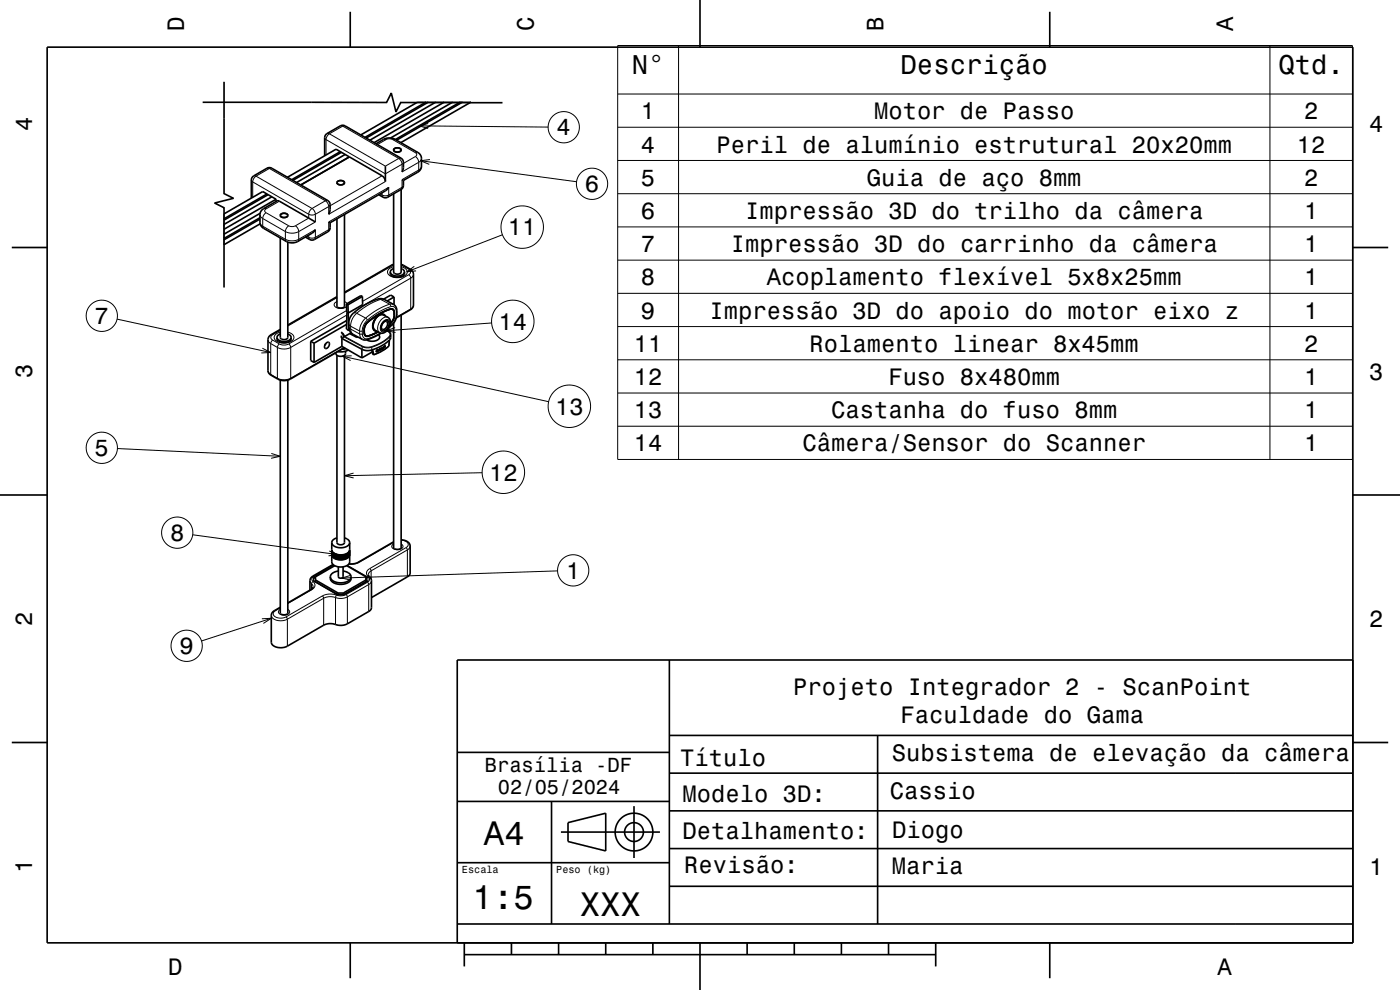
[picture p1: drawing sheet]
<svg xmlns="http://www.w3.org/2000/svg" width="297mm" height="210mm" viewBox="0 0 297 210" stroke-linecap="round" stroke-linejoin="round" font-family="sans-serif">
<g fill="none" stroke="#000" stroke-width=".35">
<path d="M10 10h277v190h-277zM47.5 17.3v23.8l2 1-4 1 2 1v16.9M74.3 2.5v7.5M148.5 0v10M222.7 2.5v7.5M43 21.7h39l1-2 1 4 1-2 21.6 .1M68.9 33v-3.8l.1-.5 .4-.4 2.8-1.6 .5-.1 .5 .1 12.1 7.1a1.93 1.93 0 0 1 .3 1.7l-.3 1M71.5 38.8a.92 .92 0 0 0 1.6 0M71.5 38.8a.92 .92 0 0 1 1.6 0M71.5 38.8a.91 .91 0 0 1 1.6 0M72.2 32.2l-10.3 5.9M72.4 32.3l-10.3 6"/>
<path d="M73.2 32.8l-10.3 5.9M74.1 33.3l-10.3 5.9M79.8 30.5l1.9-1.1 1.5-.1 5.4 3 .5 .5 .3 .7v1.9l-.2 .6-.5 .5-3.1 1.8M81.8 35.2v3.3l-.2-.7-.5-.5-9.8-5.6-10.3 5.9M82.5 39.7l-.7 .8-11.8 6.8M83.5 31.8a.92 .92 0 0 0 1.6 0M83.5 31.8a.92 .92 0 0 1 1.6 0M83.5 31.8a.91 .91 0 0 1 1.6 0M85.3 38.1l.3 .2M85.6 38.3v1.1l-.3 .6-3.3 1.9a1.93 1.93 0 0 1-1.7-.6M88.6 21.7l-12.1 6.9M90.4 21.7l-13 7.4"/>
<path d="M90.9 21.7l-13.2 7.6M92.5 21.7l-14 8M94.3 21.7l-14.9 8.6M96.1 21.7l-13.2 7.6M97.6 21.7l-13.7 7.9M98.1 21.7l-14 8M99.9 21.7l-14.9 8.6M2.5 52.5h7.5M53.3 42v-3.8l.2-.5 .3-.4 2.8-1.6 .6-.2 .4 .2 12.2 7a1.91 1.91 0 0 1 .2 1.8l-.3 1M55.1 46.2l-7.6 4.4M55.1 46.5l-7.6 4.4M55.2 45.3l-7.7 4.4"/>
<path d="M55.2 47.5l-7.7 4.4M56.6 41.2l-9.1 5.2M56.9 41.3l-9.4 5.4M57.7 41.7l-10.2 5.9M58.6 42.3l-2.9-1.7-8.2 4.8M58.6 42.3v.4M58.6 42.3l-11.1 6.4M59.5 50.5v21.1a.92 .92 0 0 0 1.6 0v-20.2M59.6 45.5a.93 .93 0 0 1 1.5 .2 .88 .88 0 0 1-.9 .5 .88 .88 0 0 1-.7-.6zM66.9 47.1l-7.8-4.5h-.3l-3 1.8-.4 .4-.2 .5v2l.3 .8 5.7 3.3 1 .1 .9-.2 3.2-1.9 .6-.7M69.7 47.1l.3 .2M70 47.3v1.1l-.3 .6-3.3 1.9a1.93 1.93 0 0 1-1.6-.6"/>
<path d="M73.1 45.5v19.6l-.8 .2-.8-.2v-18.7M82.8 57.7a1.8 1.8 0 0 0 2.7 .5l.3-.5M82.8 57.7v.5l.2 .2 1.2 .4 1.4-.3 .2-.3v-.5M83.5 57l-.5 .3-.2 .4M83.5 56.1l-10.4 5.9M85.1 57l.5 .3 .2 .4M85.1 40.2v17.5a.92 .92 0 0 1-1.6 0v-16.6M85.1 56.1l2.1 1.1 .5 .7v6.9l-.5 .8-3.1 1.8M287 52.5h7.5M58.8 71.6v.5l.2 .3 1.3 .3 .8-.1 .5-.3 .2-.2v-.5M58.8 71.6a1.79 1.79 0 0 0 2.7 .5l.3-.5M59.5 69.9l-2.1 1.2-.5 .7-.1 6.9 .5 .8 2.2 1.1 1.1 .1 .9-.2 11.6-6.7"/>
<path d="M59.5 70.8l-.6 .4-.1 .4M61.1 70.8l.5 .4 .2 .4M65.9 72.4v4.1l.7 .4M65.9 72.4l.7 .4M66.6 72.8v4.1M69.1 72.8l-.2 .5M69.3 72.7l.1-.1a.45 .45 0 0 1 .5 .3 .45 .45 0 0 1-.1 .5l-.2 .2a.42 .42 0 0 1-.5 .3 .42 .42 0 0 1-.2-.6zM71.5 75.4v39.7a.92 .92 0 0 0 1.6 0v-39.7M71.5 62.9l-10.4 6.1M72.4 70.4l.4 .5 .2 .6 1.5-.9M72.4 70.6a.64 .64 0 0 1 .3 1.1l-.3-.5M72.5 73.5l4.3 2.4"/>
<path d="M72.5 73.5l-5.9 3.4M72.5 71.8v1.7M73.3 74.5a1.06 1.06 0 0 1-.6 1.1 1.06 1.06 0 0 1-1.2-.2l-.2-.6M73.3 73.9l-.7 .2M73.5 64.5l.3 .2M73.5 68.8l-6.9 4M73.6 68l-7.7 4.4M73.6 66.3l-.1 3.5 .5 .4M73.8 64.7l.2 5.5M73.9 74.2l-1 .4h-1.2M74.2 70.1l-.2 .1M74.5 70.6l-.3 .2 1.5 .8 .2-.1"/>
<path d="M75 71l-.2 .1M76.8 74.1v1.8M76.9 64.7v.3M76.9 62.9v1.7l-3 1.8-.3-.2-.1-1.7M76.9 62.9l-.3-.2-3.1 1.8M76.9 62.9l-3.1 1.8M77.3 70.6a.63 .63 0 0 0 .8 .7M78 68.3a2.38 2.38 0 0 0-.7 2.3M78 68.3l-.7 1.1v1.2M78.1 71.3l2.1-.9zM78.9 74.2l.2 .9M79 74.6l-2.2 1.3"/>
<path d="M79 74.2l.3 1M79.1 75.1h.1M79.1 75.1l.2 .2M79.3 75.3h.1M79.3 75.2v.1M79.8 74.5h.1M79.8 74.5l.2 .1M79.9 74.4h.1M79.9 74.4l.1 .2M80 74.4v.2M80 74.4h.2v.2M80 74.3l-.1 .1"/>
<path d="M80 67.2a1.18 1.18 0 0 1 1.3-.4l1.1 .6 .3 .4 .1 .8-.3 1-.6 .8-.7 .3-.5-.1-1.1-.5a2 2 0 0 1 .4-2.9zM80 74.2l-.2 .3M80 74.2v.2M80 74.6h.1M80.2 74.1l-.2 .1M80.2 74.6h-.2M80.2 74.1v.1M80.2 74.6h-.1M80.2 74.1h.1M80.2 74.2l-.2 .2h.2M80.2 74.6h.1M80.2 74.2h.1"/>
<path d="M80.2 74.2v.2M80.2 74.4h.1M80.2 74.2l-.2 .2M80.2 74.4h-.2M80.3 71a.69 .69 0 0 1 .2 .8 .69 .69 0 0 1-.7 .4 2.48 2.48 0 0 1-2-.1M80.5 74.4h-.1M80.5 74.4h.1M80.5 74.2h.1M80.5 74.1h.1M80.5 74.2l.1 .1M80.5 74.2v.2M80.5 74v.1"/>
<path d="M80.5 74.1l.2-.2-.1 .2M80.5 74.1v-.1v.4M80.6 74.1l.1 .2M80.7 74.3h.1M80.7 73.9l-.1 .2M80.7 74.3h-.1M80.7 73.9h.1M80.8 73.9h.1M80.8 74.2h.1M80.8 73.9h-.1M80.8 74.2l-.2 .1M80.8 74v.2"/>
<path d="M80.8 73.8h.1M80.8 73.8v.1M80.8 73.9v.3M80.8 74.1v.1M80.8 74.1h.1M80.8 74v.1M80.8 74h.1M80.9 70.7l-1.8 .9-1.6 .5-.6-.1-1.9-1M80.9 74v.1M80.9 74h.1M80.9 74.2h.1M80.9 74.2h-.1"/>
<path d="M80.9 73.9v.1M80.9 73.9h.1M81 74l-.1 .2M81 74h.1M81 73.9l-.1 .1M81 73.9l-.2 .1M81 73.9h.1M81 73.9l.1 .1M81.1 73.9v.1M81.1 74h.1M81.1 74h-.1M81.1 73.8l-.1 .1"/>
<path d="M81.1 73.8h.1M81.1 73.8v.1M81.2 73.8h-.1M81.2 73.8h.1M81.2 73.8l-.1 .2M81.2 73.7v.1M81.2 73.7l-.2 .3M81.3 73.7v.2M81.3 68.4a.54 .54 0 0 1 .8-.2 .54 .54 0 0 1 .1 .9 .77 .77 0 0 1-1.2 .6l-.1-.7zM81.3 73.8v.1M81.3 73.8h.1M81.3 73.9h.1"/>
<path d="M81.3 73.6v.1M81.3 73.7h.1M81.4 68.4a.65 .65 0 0 1 .8-.4 .65 .65 0 0 1 .3 1 1.24 1.24 0 0 1-1.4 1.1 1.29 1.29 0 0 1 .3-1.7zM81.4 73.7l-.1 .1M81.4 73.7h.1M81.4 73.6v.1M81.4 73.7l.1 .1M81.4 73.6h.1M81.4 73.8h.1M81.4 73.6l-.1 .1M81.5 73.6h.1M81.5 73.6v.2"/>
<path d="M81.5 73.4v.4zM81.5 73.7v.1M81.6 73.4l-.1 .3M81.6 66.9l-.5-.2-.6 .1-.5 .4-.5 .8-.3 .8v.6l.2 .6 .4 .2M81.6 73.4h.1M81.6 73.7h.1M81.7 73.4h-.1M81.7 73.4l-.1 .3M81.7 73.3l-.1 .1M81.7 73.3h.1M81.7 73.3v.1M81.8 67l-.2-.1a.96 .96 0 0 0-1.5 .1 2.2 2.2 0 0 0-.6 3.2l.5 .1"/>
<path d="M82.1 70.1l.7 .6 .1 .9a4.9 4.9 0 0 1-2.6 2.1 4 4 0 0 1-3.5 .4l-4.1-2.2-.3-.5M82.5 73.4l-1.4 1-1.8 .9M82.5 73.4h.1M82.6 69.5l.9-.9 .5-1 .2-.9-.1-1.4-.5-.6-2-1.1-.6-.2h-.7l-1.4 .5-1.7 .9-1.8 1.2-.9 .9-.5 1.2v1.4l.3 .8 .7 .7M82.6 72.1l-.1 1.3M82.8 65.6l-2.3 1-2.5 1.7M82.8 65.6a.63 .63 0 0 1 .8 .7v.6M82.8 65.6l-2.5 1-2.3 1.7M82.8 65.6a.64 .64 0 0 1 .8 .7v.6M82.9 68.5l-.1 .1M83.6 63l-.7-.4-1.5 .9M83.6 63v1.6"/>
<path d="M83.6 63l-1.5 .8M83.6 66.9l-.2 .9-.5 .7M83.6 66.9a2.26 2.26 0 0 1-.7 1.6M85.1 66.8v49.4l-.7 .3-.9-.3v-47.6M59.5 80.6v49.5l.7 .3 .9-.3v-49.5M0 105h10M70.4 117.7v1.5a2.17 2.17 0 0 0 3 .8l.5-.3 .3-.4v-1.6M70.4 115.1a2.17 2.17 0 0 0 3 .9l.5-.4 .3-.5M70.4 116.7a1.67 1.67 0 0 0 2.1 1.2 1.44 1.44 0 0 0 1.7-1.2M70.4 116.7a2.17 2.17 0 0 0 3 .9l.5-.4 .3-.5M70.4 116.6a2.17 2.17 0 0 0 3 .9l.5-.3 .3-.6M70.4 116.9a2.17 2.17 0 0 0 3 .9l.6-.5 .2-.4"/>
<path d="M70.4 116.9a1.67 1.67 0 0 0 2.1 1.3 1.43 1.43 0 0 0 1.7-1.3M70.4 117.2a2.17 2.17 0 0 0 3 .8l.5-.3 .3-.5M70.4 117.3a2.17 2.17 0 0 0 3 .9l.5-.3 .3-.6M70.4 117.4a1.67 1.67 0 0 0 2.1 1.3 1.43 1.43 0 0 0 1.7-1.3M70.4 117.4a2.17 2.17 0 0 0 3 .9l.6-.5 .2-.4M70.4 117.7a2.17 2.17 0 0 0 3 .8l.5-.3 .3-.5M70.4 115.1v1.5M70.4 117.2v.1M70.4 116.6v.1M70.4 116.9h.1M70.4 117.1v.1M70.4 117.6v.1"/>
<path d="M70.4 117.4h.1M70.7 119.7l-4.7 2.8-.2 .6v2.1M71 120l-4.1 2.4v1M71.5 114.1a1.29 1.29 0 0 0-1.1 1M73.1 114.1a1.3 1.3 0 0 1 1.1 1M73.6 120l4.1 2.4v1M74.2 116.6v.1M74.2 117.1v.1M74.2 116.9h.1M74.2 117.4h.1M74.2 117.6v.1M74.2 115.1v1.5"/>
<path d="M74.2 117.2v.1M83.5 114.9l-7.6 4.4-.9 .3h-1M85.1 114.5l1.3 .4 .6 .7-.1 6.3-.5 .5-7.6 4.4M287 105h10M66.4 124.5l-.5 .6-4.8 2.8M66.5 123.3h.3l4.9 2.8M66.5 122.4l.4 .5M66.9 123l4.8 2.8M70.1 122.4a1.69 1.69 0 0 0 2 1.6l1-.1a1.43 1.43 0 0 0 1.4-1.5M70.1 122.4a2.27 2.27 0 0 0 3 1.2 1.56 1.56 0 0 0 1.4-1.2M71.6 126.1v.1M71.6 126.1h1.3"/>
<path d="M71.7 125.8h1.1M71.7 125.8v.3M71.8 121.1l-.3 .1a1.59 1.59 0 0 0-1.4 1.2M71.8 120.2v2.2l.4 .3 .6-.3v-2.2M72.8 121.1l.4 .1a1.44 1.44 0 0 1 1.3 1.2M72.8 125.8v.3M72.9 126.1l.1 .1M77.7 123l-4.9 2.8M78.1 123.3h-.3l-4.9 2.8M78.1 122.4l-.4 .5M78.1 121.9l.7 1.3v5.7l-.3 .6-5.2 3-1.2 .2-2.1-.4-1.2 .2-7.8 4.6a2.54 2.54 0 0 1-3.4-.7v-6.1l.5-.7 1.4-.8M142 140v56"/>
<path d="M287 140h-190v60M2.5 157.5h7.5M97.1 159.6h45M142 156h145M186.2 156v40M287 157.5h7.5M97 170h45M117 170v26M119 176.5h21M120.5 174.5l8-2v8l-8-2zM134.5 171v11M142 172h145"/>
<path d="M142 164h145M97 196h190M97 183h45M142 188h145M142 180h145M74.3 200v7.5M98.5 202.5h100M98.5 200v5M108.5 200v2.5M118.5 200v2.5M128.5 200v2.5M138.5 200v2.5"/>
<path d="M148.5 200v10M158.5 200v2.5M168.5 200v2.5M178.5 200v2.5M188.5 200v2.5M198.5 200v5M222.7 200v7.5"/>
<circle cx="134.5" cy="176.5" r="2"/>
<circle cx="134.5" cy="176.5" r="4"/>
</g>
<g fill="none" stroke="#000" stroke-width=".21">
<path d="M131 9.7h155.9v87.8h-155.9zM131 19.9h155.9M144 9.7v87.8M269.4 9.7v87.8M53.3 38.2l.3 .4M53.6 38.6v3.3M53.6 38.6l11.9 6.9M53.8 37.3l.5 .1M54.3 37.4l-.5 .5-.2 .7M54.3 37.4l11.9 6.8M56.6 35.7h.5M57.1 35.7l-2.8 1.7"/>
<path d="M57.1 35.7l11.9 6.9M57.6 35.7h-.5M68.9 29.2l.3 .4M69.2 29.6v3.3M69.2 29.6l12.6 7.3 3.5-2.1M69.4 28.3l.5 .1M69.9 28.4l-.5 .5-.2 .7M69.9 28.4l11.9 6.8 2.8-1.6M72.2 26.7l.5 .1M72.7 26.8l-2.8 1.6M72.7 26.8l11.9 6.8M73.2 26.7l-.5 .1"/>
<path d="M81.1 37.3l-11.1 6.3M81.4 29.6h.5M81.8 38.5l-12.1 7v-1.7M81.9 29.6l.7-.2 .7 .2M81.9 29.6l-1.8 1.1M83.3 29.6l4.8 2.8M83.8 29.6h-.5M84.6 33.6l.5 .6 .2 .6M85.1 33.6h-.5M85.3 39.7l-.2 .5M85.3 39.7l-2.8 1.7M85.6 39.3l-.3 .4"/>
<path d="M85.6 34.4l-.3 .4M88.1 32.4l.3 .4-.3 .4M88.1 33.2l.5 .6 .2 .6M88.1 33.2l-2.5 1.5M88.6 21.7h11.3M88.6 32.3l-.5 .1M88.8 36.1l-.2 .4M88.8 34.4l-3.5 2.1v-1.7M88.8 36.1l-3.5 2v1.6M88.8 34.4v1.7M88.9 26.7l27.4 .3M89.2 34.1l33.1 4.4"/>
<path d="M89.4 35.2l-.2 .5-.4 .4M89.4 33.6l-.2 .5-.4 .3M90.8 26.2l-1.9 .5 1.9 .5M91.2 33.8l-2 .3 1.9 .8M131 27h155.9M131 34h155.9M47.5 45.4v6.5M55.1 47.2l.2 .4 .4 .4M55.1 45.5l.2 .5 .4 .3M55.7 48l.2 .4M55.7 48l4.8 2.8M55.7 46.3v1.7"/>
<path d="M55.7 46.3l4.8 2.8M55.9 44.3h.5M56.4 44.3l-.3 .4 .3 .4M56.4 45.1l-.4 .5-.3 .7M56.4 45.1l4.8 2.8M59.3 42.7l-2.9 1.6M60.5 50.8l.2 .4M60.5 50.8l1.4 .3 1.5-.3M60.5 49.1l1.4 .4 1.5-.4M60.5 49.1v1.7M61.2 47.9l.7 .2 .8-.2M61.2 47.9l-.4 .5-.3 .7"/>
<path d="M62.7 47.9l.5 .6 .2 .6M63.4 50.8l-.2 .4M63.4 49.1v1.7M65.1 50.1l.4 .2M65.5 50.3l.2 .5M65.5 50.3l.7 .2 .7-.2M65.5 45.5l.7 .1 .7-.1M65.5 45.5v.8l-2.8 1.6M65.5 49.9v.4M66.2 44.2l-.5 .5-.2 .8M66.2 44.2l.5 .6 .2 .7M66.9 50.3l-.2 .5"/>
<path d="M66.9 50.3v-1.6l-3.5 2.1M66.9 45.5v1.6l-3.5 2M69 42.6l.5 .6 .2 .6M69 42.6l-2.8 1.6M69.5 42.5l-.5 .1M69.7 48.7l-.2 .5M69.7 43.8l-2.8 1.7M69.7 48.7l-2.8 1.6M70 43.4l-.3 .4M70 48.3l-.3 .4M80.6 41.1l.5 .3M81.1 41.4l.2 .4"/>
<path d="M81.1 41.4l.6 .1 .8-.1M81.1 40.9v.5M82.5 41.4l-.2 .4M82.5 41.4v-1.7l-12.8 7.4v1.6M83 56.3h.3M83.3 56.3l-10.2 5.9M83.5 56.6a1.16 1.16 0 0 0-1.2 1.5 2.81 2.81 0 0 0 4-.1 1.19 1.19 0 0 0-1.2-1.4M83.5 56.2l-.2 .1M85.1 56.2l.2 .1M85.3 56.3l1.4 .8M85.6 56.3h-.3M86.7 57.1a.6 .6 0 0 1 .4 .6 .6 .6 0 0 1-.4 .6"/>
<path d="M86.7 58.3l.4 .7M86.7 58.3l-9.8 5.6M87 57.1h-.3M87.1 59l-10.2 5.9M87.1 59v6.5M87.7 58.2l-.2 .4-.4 .4M87.9 56.5l-1.6 1.2 2-.2M106.6 49.8l-20.3 7.9M131 41.1h155.9M131 48.1h155.9M131 55.2h155.9M24.8 67.7l32.6 7.1"/>
<path d="M55.7 73.9l1.7 .9-2 .1M56.8 72.1l.2 .4 .4 .4M56.8 78.6l.2 .4 .4 .4M57.4 79.4l.1 .2M57.4 72.9l1.4 .8M57.4 79.4l1.4 .8M57.4 72.9v6.5M57.6 71h.3M57.9 72.1l-.5 .8M57.9 71a.6 .6 0 0 0-.5 .6 .6 .6 0 0 0 .5 .5M57.9 72.1l1.4 .9M58.8 73.7l1.4 .3 1.5-.3"/>
<path d="M58.8 73.7v6.5M59.3 73a2.2 2.2 0 0 0 1.9 0M59.3 73l-.5 .7M59.5 70.5a1.16 1.16 0 0 0-1.2 1.5 2.71 2.71 0 0 0 4-.2 1.3 1.3 0 0 0-1.2-1.3M59.5 70.1l-1.6 .9M61.2 73l.5 .7M61.7 73.7v6.5M71.5 64a.72 .72 0 0 0-.6 .8 .72 .72 0 0 0 .8 .6 1.97 1.97 0 0 0 1.8-.4M71.5 63.1l-10.4 6.1M72.6 75.6l43.8 9.6M72.7 70.7v.2M72.7 71.7v.2"/>
<path d="M73 73.7l-11.3 6.5M73 71.5l3.8 2M73.1 64l.5 .4M73.1 71.4l3.8 2M73.5 65.9l-12.3 7.1M73.6 66.8l-11.9 6.9M74 68.7l.4 .5M74 69.3l.4 .5M74.4 69.2l1.9 1M74.4 69.2v.6M74.4 69.8a1.28 1.28 0 0 0 .6 1.2M74.4 69.8l1.9 1"/>
<path d="M74.6 75.5l-2 .1 1.8 .9M75 66.4h.7M75.7 66.4l-1 1.4-.3 1.4M75.7 66.4l1.9 1.1M76.3 70.2v.6M76.3 70.8a1.26 1.26 0 0 0 .6 1.2M76.8 73.5a2.79 2.79 0 0 0 2.1 .2M76.8 73.5v.6M76.9 70.2h-.6M76.9 70.2v.6M76.9 70.8h-.6M76.9 70.8a.9 .9 0 0 0 1.1 1"/>
<path d="M76.9 73.4a2.64 2.64 0 0 0 1.9 .1M76.9 73.4l-.1 .1M77.2 70v.6M77.2 70.6a.67 .67 0 0 0 .9 .8M77.2 70h.1M77.3 69.9l.1 .7M77.3 69.9h-.1M77.4 70.6a.59 .59 0 0 0 .7 .6M77.4 70.6h-.2M77.6 67.5l.3 .4M77.6 67.5l-1 1.3-.3 1.4M77.9 67.9l-.8 1.2-.2 1.1"/>
<path d="M78 68.3a2.39 2.39 0 0 0-.8 1.7M78 68.3v.1M78 71.8l-.1 .3M78 68.4a2.09 2.09 0 0 0-.7 1.5M78.1 71.2v.2M78.8 73.5l.1 .2M78.9 73.7v.5M78.9 74.2l.2 .9 .2 .1M79 74.2l.3 1M79.3 75.2h.1M80.1 70.4l-2 .8M80.2 63.4l.6 .1"/>
<path d="M80.3 70.4l-2.2 1M80.7 70.6l-2.7 1.2M80.8 63.5l-2.5 1.1-2.6 1.8M80.8 63.5l.8 .1M80.8 63.5l1.9 1M81.4 68.1a.78 .78 0 0 1 1.1-.2 .78 .78 0 0 1 .2 1.1 1.41 1.41 0 0 1-1.8 1.3 1.68 1.68 0 0 1 .5-2.2zM81.5 73.7h.1M82.1 70.2l.2 .1M82.3 67.3a2.11 2.11 0 0 0-2.2 2.3l.1 .6 .3 .4M82.3 70.3a.65 .65 0 0 1 .3 1M82.3 70.3h.1M82.5 73.4l-1.4 1-1.8 .8"/>
<path d="M82.5 73.4h.1M82.6 71.3l-1.8 1.4-2 .8M82.6 71.3l.1 .2M82.6 72.1l-.1 1.3M82.7 64.5l.8 .1M82.7 64.5l.2 .5M82.7 64.5l-2.5 1.1-2.6 1.9M82.7 71.5l-1.8 1.3-2 .9M82.7 71.5v.5M82.8 65.7l-2.5 1.1-2.3 1.6M82.8 65.7a.59 .59 0 0 1 .8 .6M82.8 65.5l-2.4 1.1-2.4 1.7"/>
<path d="M82.8 65.5a.66 .66 0 0 1 .9 .7M82.8 65.5v.2M82.9 71l-.2 .5M82.9 68.5v.1M82.9 68.5h-.1M82.9 65a.89 .89 0 0 1 1.2 1M82.9 65l-2.5 1.1-2.5 1.8M82.9 68.6l-.1 .1M83 69v.1M83 69l-.3 .2M83.6 66.3v.6M83.6 66.9a2.07 2.07 0 0 1-.7 1.6"/>
<path d="M83.6 66.3h.1M83.7 66.2v.7M83.7 66.2l-.1 .1M83.7 66.9a2.41 2.41 0 0 1-.8 1.7M83.7 66.9h-.1M83.8 69.5l-1.9 .7 2 .3M84.1 66v.7M84.1 66.7l-.2 1.1-.9 1.2M84.2 65.9l-.1 .1M84.2 66.5l-.1 .2M87.1 65.5l-.1 .2M87.1 65.5l-3 1.8"/>
<path d="M87.7 64.7l-.2 .5-.4 .3M104.3 68.5l-22.4 1.7M131 62.2h155.9M131 69.3h155.9M131 76.3h155.9M24.9 95.1l34.6 1.7M57.6 96.2l1.9 .6-2 .4M58.8 80.2l1.4 .4 1.5-.4M58.8 80.2l.1 .2M61.7 80.2l-.1 .2M131 83.4h155.9M131 90.4h155.9"/>
<path d="M40.9 113.4l30.8 4.2M69.8 116.9l1.9 .7-2 .3M70.7 119.8l-4.1 2.4M70.9 119.9l-4.4 2.5v.9l5.1 2.9h1.4l5.1-2.9v-.9l-4.4-2.5M75 100.4l-1.9 .5 1.9 .5M76 119.3h.2M76.2 119.3l-1 .3-1.2 .1M83.5 115.4a.61 .61 0 0 0-.4 .7 .61 .61 0 0 0 .8 .5 1.17 1.17 0 0 0 1.6-.8l-.4-.4M83.5 115.1l-7.3 4.2M85.1 114.6a1.11 1.11 0 0 1 1.4 1.2l-.4 .4M86.1 116.2l.3 .4M86.1 116.2l-7.7 4.4"/>
<path d="M86.4 116.6v5.8M86.4 116.6l-7.7 4.5M87 115.8l-.2 .5-.4 .3M102.3 100.3l-29.2 .6M55.6 131.3l2-.1-1.7 1M57.6 130.5a2.21 2.21 0 0 0 3 1l.4-.2M57.6 131.2l-14.8 4.8M58.2 129.5l.2 .1M58.4 129.6a.77 .77 0 0 0-.4 .8 .77 .77 0 0 0 .8 .6 2.53 2.53 0 0 0 1.9-.1M59.5 129.3a.62 .62 0 0 0-.4 .8 .62 .62 0 0 0 .8 .4 1.12 1.12 0 0 0 1.5-.8l-.3-.4M59.5 129l-1.1 .6M60.7 130.9l.3 .4"/>
<path d="M61 131.3v5.8M65.8 123.2l.3 .6M65.9 125.1h.2M66.1 123.8l.3 .7M66.1 123.8v1.2M66.1 125.1l-5 2.9M66.4 123.4l-.3 .4M66.4 123.4a.99 .99 0 0 1-.3 1.7M66.4 122.2h.2M66.6 122.2a.67 .67 0 0 0-.2 1.2M68.4 126.4l.3 .5M68.4 126.4l-7.7 4.5"/>
<path d="M68.7 126.9l-7.7 4.4M68.7 126.9v5.7M71.2 126.8l-1.5-.2-1 .3M71.2 126.8v5.7M71.4 126.2l-.2 .6M71.4 126.2l-1.7-.2-1.3 .4M73.4 126.1l.3 .5M73.4 126.1a2.54 2.54 0 0 1-2 .1M73.7 126.6l-1.1 .3-1.4-.1M73.7 126.6v5.7M74.4 122l-1.9 .6 2 .5M77.9 123.5l.3 .5"/>
<path d="M77.9 123.5l-4.5 2.6M78.1 122.3l.3 .1M78.1 122.3a.66 .66 0 0 1-.2 1.2M78.2 124l-4.5 2.6M78.2 124v5.7M78.4 120.6l.3 .5M78.4 120.6a1 1 0 0 0-.3 1.7M78.7 121.1l-.4 .3-.2 .5M78.7 121.1v1.7M78.8 123.2l-.2 .4-.4 .4M118.3 121.1l-45.8 1.5"/>
<circle cx="119.6" cy="27" r="3.3"/>
<circle cx="125.6" cy="39" r="3.3"/>
<circle cx="110.8" cy="48.2" r="4.5"/>
<circle cx="21.6" cy="67" r="3.3"/>
<circle cx="108.8" cy="68.2" r="4.5"/>
<circle cx="21.6" cy="95" r="3.3"/>
<circle cx="120.8" cy="86.2" r="4.5"/>
<circle cx="37.6" cy="113" r="3.3"/>
<circle cx="106.8" cy="100.2" r="4.5"/>
<circle cx="39.6" cy="137" r="3.3"/>
<circle cx="121.6" cy="121" r="3.3"/>
</g>
<g font-size="7.2">
<text x="102.7" y="179.3">A4</text>
<text x="100.3" y="192.9">1:5</text>
<text x="123" y="194.3">XXX</text>
</g>
<g font-size="5.8">
<text x="134" y="15.7">N°</text>
<text x="191.1" y="15.7">Descrição</text>
<text x="271.2" y="15.7">Qtd.</text>
</g>
<g font-size="5">
<text x="39" y="6.5" transform="rotate(-90 39 6.5)">D</text>
<text x="113.2" y="6.5" transform="rotate(-90 113.2 6.5)">C</text>
<text x="187.4" y="6.5" transform="rotate(-90 187.4 6.5)">B</text>
<text x="261.6" y="6.5" transform="rotate(-90 261.6 6.5)">A</text>
<text x="6.8" y="27.8" transform="rotate(-90 6.8 27.8)">4</text>
<text x="118.1" y="28.7">4</text>
<text x="136" y="25.3">1</text>
<text x="185.4" y="25.3">Motor de Passo</text>
<text x="276.6" y="25.3">2</text>
<text x="290.5" y="28.1">4</text>
<text x="136" y="32.3">4</text>
<text x="152" y="32.3">Peril de alumínio estrutural 20x20mm</text>
<text x="275.1" y="32.3">12</text>
<text x="124.1" y="40.7">6</text>
<text x="136" y="39.4">5</text>
<text x="183.9" y="39.4">Guia de aço 8mm</text>
<text x="276.6" y="39.4">2</text>
<text x="136" y="46.4">6</text>
<text x="158.1" y="46.4">Impressão 3D do trilho da câmera</text>
<text x="276.6" y="46.4">1</text>
<text x="107.7" y="49.9">11</text>
<text x="136" y="53.5">7</text>
<text x="155.1" y="53.5">Impressão 3D do carrinho da câmera</text>
<text x="276.6" y="53.5">1</text>
<text x="136" y="60.5">8</text>
<text x="162.7" y="60.5">Acoplamento flexível 5x8x25mm</text>
<text x="276.6" y="60.5">1</text>
<text x="20.1" y="68.7">7</text>
<text x="105.7" y="69.9">14</text>
<text x="136" y="67.6">9</text>
<text x="150.5" y="67.6">Impressão 3D do apoio do motor eixo z</text>
<text x="276.6" y="67.6">1</text>
<text x="134.5" y="74.6">11</text>
<text x="171.8" y="74.6">Rolamento linear 8x45mm</text>
<text x="276.6" y="74.6">2</text>
<text x="6.8" y="80.3" transform="rotate(-90 6.8 80.3)">3</text>
<text x="134.5" y="81.7">12</text>
<text x="188.5" y="81.7">Fuso 8x480mm</text>
<text x="276.6" y="81.7">1</text>
<text x="290.5" y="80.6">3</text>
<text x="117.8" y="87.9">13</text>
<text x="134.5" y="88.7">13</text>
<text x="176.3" y="88.7">Castanha do fuso 8mm</text>
<text x="276.6" y="88.7">1</text>
<text x="134.5" y="95.8">14</text>
<text x="170.2" y="95.8">Câmera/Sensor do Scanner</text>
<text x="276.6" y="95.8">1</text>
<text x="20.1" y="96.7">5</text>
<text x="103.7" y="101.9">12</text>
<text x="36.1" y="114.7">8</text>
<text x="120.1" y="122.7">1</text>
<text x="6.8" y="132.8" transform="rotate(-90 6.8 132.8)">2</text>
<text x="290.5" y="133.1">2</text>
<text x="38.1" y="138.7">9</text>
<text x="168.3" y="147.3">Projeto Integrador 2 - ScanPoint</text>
<text x="191.1" y="153.4">Faculdade do Gama</text>
<text x="189.2" y="161.4">Subsistema de elevação da câmera</text>
<text x="144.3" y="162.6">Título</text>
<text x="144.8" y="170">Modelo 3D:</text>
<text x="188.8" y="169.4">Cassio</text>
<text x="144.8" y="178">Detalhamento:</text>
<text x="189.2" y="177.7">Diogo</text>
<text x="6.8" y="185.3" transform="rotate(-90 6.8 185.3)">1</text>
<text x="145.1" y="185.2">Revisão:</text>
<text x="189.2" y="185.4">Maria</text>
<text x="290.5" y="185.6">1</text>
<text x="35.7" y="206.8">D</text>
<text x="258.3" y="206.8">A</text>
</g>
<g font-size="4.3">
<text x="102.9" y="163.8">Brasília -DF</text>
<text x="105.6" y="168.4">02/05/2024</text>
</g>
<g font-size="2.2">
<text x="98" y="185.1">Escala</text>
<text x="118" y="185.1">Peso (kg)</text>
</g>
</svg>
